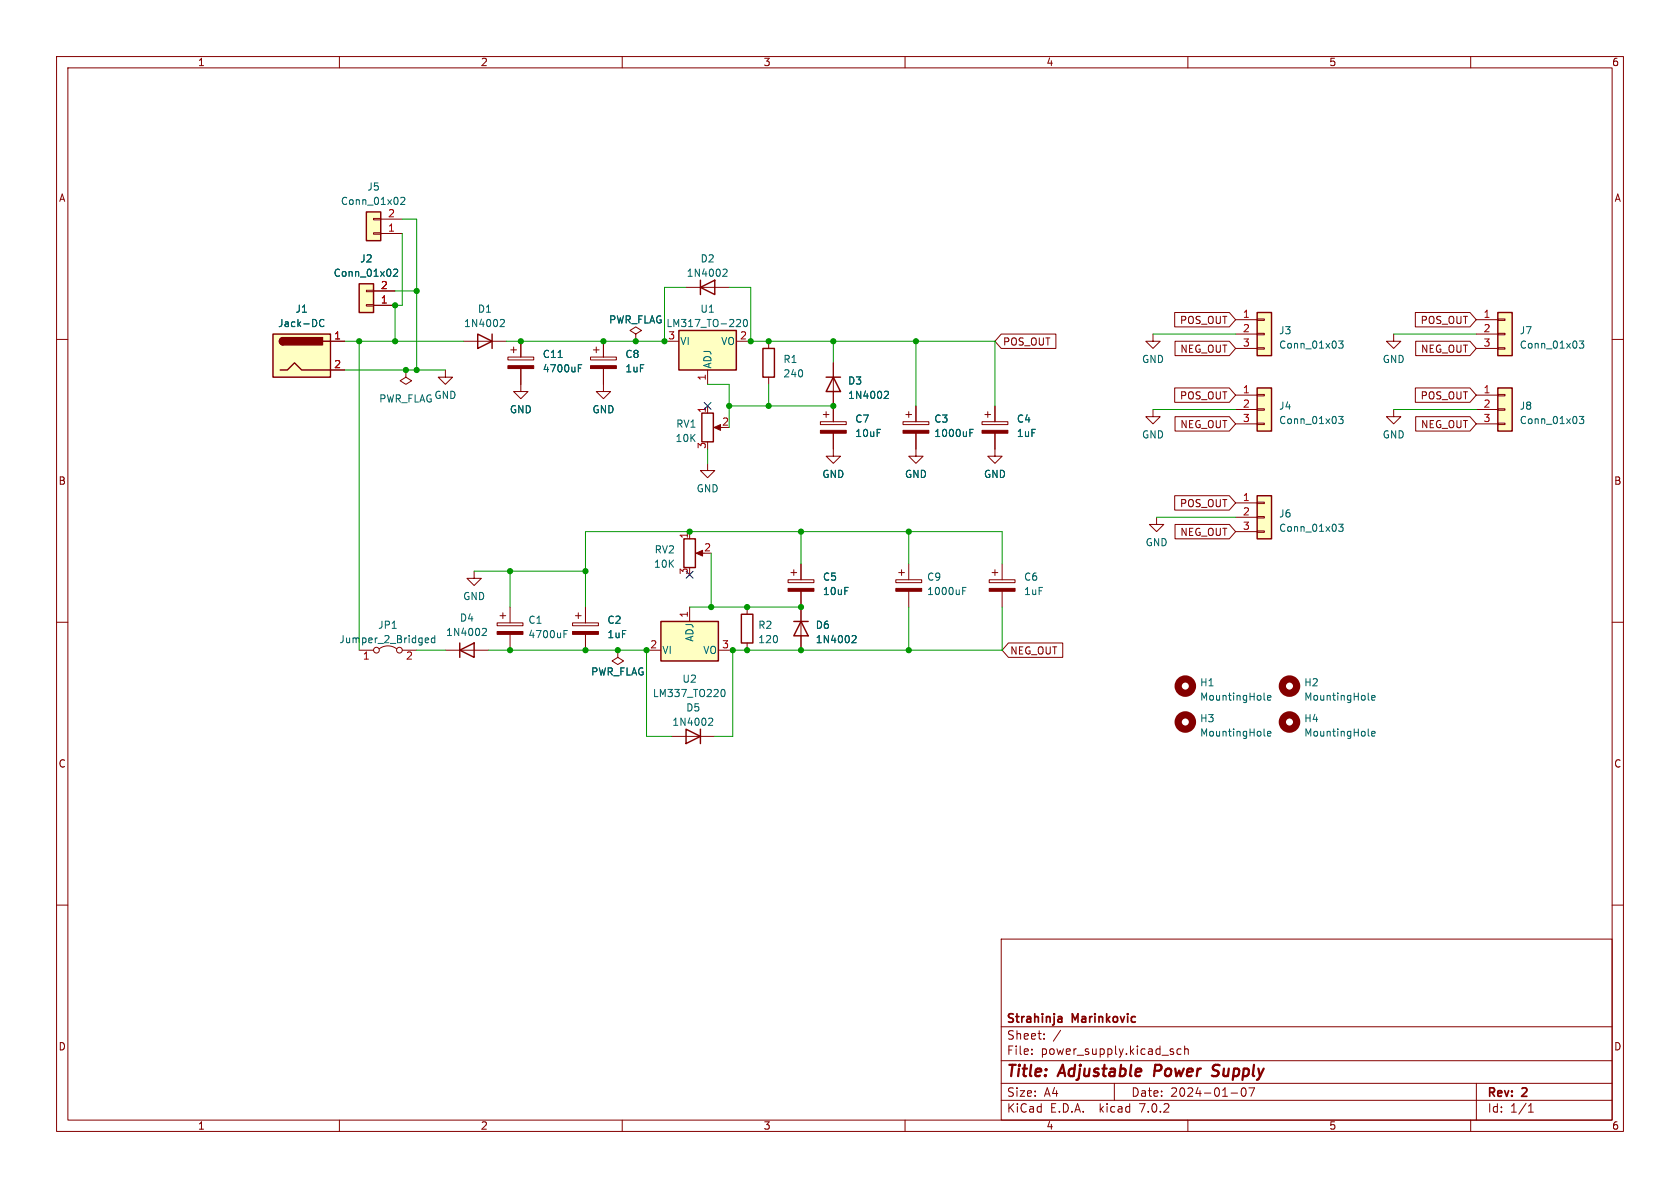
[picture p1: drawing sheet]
<svg xmlns="http://www.w3.org/2000/svg" width="297mm" height="210mm" viewBox="0 0 297 210" stroke-linecap="round" stroke-linejoin="round" font-family="sans-serif">
<g fill="none" stroke="#840000" stroke-width=".18">
<path d="M10 10h277v190h-277zM12 12h273v186h-273zM60 10v2M110 10v2M160 10v2M210 10v2M260 10v2M66 38.6h1.3v.3h-1.3zM67.3 38.7h3.8M10 60h2M64.8 51.3h1.2v.3h-1.2zM64.8 53.8h1.2v.3h-1.2z"/>
<path d="M66 41.1h1.3v.3h-1.3zM66 54h3.8M66 51.4h3.8M67.3 41.3h3.8M112.4 59.1l1-.7-1-.6-1 .6 1 .7v1.2M121.3 50.8h7.6M177 59.1h9.7v2.5h-9.7l-1.1-1.3zM203.8 59.1v1.2h1.3l-1.3 1.3-1.2-1.3h1.2M207.7 55.2h9.6l1.1 1.3-1.1 1.3h-9.6zM218.4 56.5h3.8M218.4 59.1h3.8M222.2 58.9h1.3v.3h-1.3z"/>
<path d="M222.2 56.4h1.3v.2h-1.3zM246.4 59.1v1.2h1.2l-1.2 1.3-1.3-1.3h1.3M250.2 55.2h9.7l1.1 1.3-1.1 1.3h-9.7zM261 56.5h3.8M261 59.1h3.8M264.8 58.9h1.3v.3h-1.3zM264.8 56.4h1.3v.2h-1.3zM285 60h2M58.4 60.3h2.6M58.4 65.4h2.6M71.8 65.4v1.3l1 .6-1 .6-1.1-.6 1.1-.6M71.8 65.4h.1"/>
<path d="M78.7 65.4v1.3h1.3l-1.3 1.2-1.2-1.2h1.2M81.9 60.3h7.6M89.8 63.1h4.6v.5h-4.6zM90.3 61.8h1M90.8 61.3v1.1M92.1 65.2v4h1.2l-1.2 1.3-1.3-1.3h1.3M92.1 60.3v2.8M104.4 63.1h4.6v.5h-4.6zM104.9 61.8h1M105.4 61.3v1.1M106.7 65.2v4h1.2l-1.2 1.3-1.3-1.3h1.3M106.7 60.3v2.8"/>
<path d="M112.4 60.3h.1M117.5 60.3h2.5M125.1 65.4v2.5M125.1 71.8v1.2M126.6 75.6h1M130.2 60.3h2.5M135.9 60.3v1.3M135.9 66.7v1.2M145 74.5h4.6v.6h-4.6zM145.5 73.3h1.1M146 72.8v1M147.3 76.6v4h1.3l-1.3 1.3-1.3-1.3h1.3"/>
<path d="M147.3 64.1v10.4M159.6 74.5h4.6v.6h-4.6zM160.1 73.3h1.1M160.7 72.8v1M161.9 76.6v4h1.3l-1.3 1.3-1.2-1.3h1.2M161.9 71.8v2.7M173.6 74.5h4.6v.6h-4.6zM174.1 73.3h1M174.6 72.8v1M175.9 76.6v4h1.3l-1.3 1.3-1.3-1.3h1.3M175.9 71.8v2.7M203.8 72.4v1.3h1.3l-1.3 1.2-1.2-1.2h1.2"/>
<path d="M207.7 68.6h9.6l1.1 1.3-1.1 1.2h-9.6zM207.7 73.7h9.6l1.1 1.2-1.1 1.3h-9.6zM207.7 60.3h9.6l1.1 1.3-1.1 1.3h-9.6zM218.4 61.6h3.8M218.4 69.9h3.8M218.4 72.4h3.8M218.4 74.9h3.8M222.2 74.8h1.3v.3h-1.3zM222.2 72.3h1.3v.2h-1.3zM222.2 69.7h1.3v.3h-1.3zM222.2 61.5h1.3v.2h-1.3zM246.4 72.4v1.3h1.2l-1.2 1.2-1.3-1.2h1.3"/>
<path d="M250.2 68.6h9.7l1.1 1.3-1.1 1.2h-9.7zM250.3 73.7h9.6l1.1 1.2-1.1 1.3h-9.6zM250.3 60.3h9.6l1.1 1.3-1.1 1.3h-9.6zM261 61.6h3.8M261 69.9h3.8M261 72.4h3.8M261 74.9h3.8M264.8 61.5h1.3v.2h-1.3zM264.8 74.8h1.3v.3h-1.3zM264.8 72.3h1.3v.2h-1.3zM264.8 69.7h1.3v.3h-1.3zM121.9 94v1.3"/>
<path d="M123.4 97.8h1.1M125.1 81.9v1.3h1.3l-1.3 1.3-1.3-1.3h1.3M141.6 99.7v2.8M160.7 99.7v2.8M177.2 99.7v2.8M204.5 91.4v1.3h1.2l-1.2 1.3-1.3-1.3h1.3M207.7 87.6h9.6l1.1 1.3-1.1 1.3h-9.6zM207.7 92.7h9.6l1.1 1.3-1.1 1.3h-9.6zM218.4 88.9h3.8M218.4 91.4h3.8M218.4 94h3.8M222.2 93.9h1.3v.2h-1.3z"/>
<path d="M222.2 91.3h1.3v.3h-1.3zM222.2 88.8h1.3v.2h-1.3zM10 110h2M63.5 114.9h2.5M67.1 114.7a2.54 2.54 0 0 1 3 0M71.1 114.9h2.6M78.7 114.9h7.7M83.8 101v1.2h1.3l-1.3 1.3-1.3-1.3h1.3M87.9 110.1h4.6v.5h-4.6zM88.4 108.8h1M88.9 108.3v1M90.2 107.3v2.8"/>
<path d="M90.2 112.1v2.8M101.2 110.1h4.6v.5h-4.6zM101.7 108.8h1M102.2 108.3v1M103.5 107.3v2.8M103.5 112.1v2.8M109.2 114.9v1.3l1 .6-1 .7-1-.7 1-.6M109.2 114.9h.1M114.3 114.9h2.5M121.9 107.3v2.6M127 114.9h2.5M132.1 107.3v1.3"/>
<path d="M132.1 113.7v1.2M139.3 102.5h4.6v.5h-4.6zM139.8 101.2h1M140.3 100.7v1M141.6 104.5v10.4M158.4 102.5h4.5v.5h-4.5zM158.9 101.2h1M159.4 100.7v1M160.7 104.5v2.8M174.9 102.5h4.6v.5h-4.6zM175.4 101.2h1M175.9 100.7v1"/>
<path d="M177.2 104.5v2.8M178.3 113.7h9.6v2.5h-9.6l-1.1-1.3zM285 110h2M118.7 130.2h7.7M10 160h2M285 160h2M177 166h108v32h-108zM60 198v2M110 198v2M160 198v2M177 194.5h108M177 191.5h108"/>
<path d="M177 187.5h108M177 181.5h108M182.4 186.3v.1M182.4 185.5v.1M184.6 183.6v.1M184.6 182.8v.1M197 191.5v3M207.3 185.9l.2 .2-.2 .3M207.3 185.4l.1 .1M208.8 185.5l-.4-.1-.3 .3v.4l.1 .2h.6M209.4 185.5l.2-.1 .4 .1 .1 .9M209.4 184.9v1.5"/>
<path d="M210 198v2M217.6 193.2h1.2M219.6 192.4a1 1 0 0 0 .2 1.4 .81 .81 0 0 0 .6-.6 .81 .81 0 0 0-.3-.8M221.8 192.3l-.7 1.5M260 198v2M261 191.5v6.5M270.2 196.6h.9M270.2 195.5l.4-.4v1.5"/>
<circle cx="66.5" cy="114.9" r=".51"/>
<circle cx="70.6" cy="114.9" r=".51"/>
</g>
<path d="M214.2 190.1l.8 .1M215.3 188.2l-.6 .1a.46 .46 0 0 0-.3 .5 .46 .46 0 0 0 .3 .4l.4 .1" fill="none" stroke="#840000" stroke-width=".4"/>
<path d="M187.5 179.7l.2 .2v.8M187.7 180.6l-.1 .1M187.7 180.1h-.1" fill="none" stroke="#840000" stroke-width=".3"/>
<g fill="#840000" stroke="#840000" stroke-width=".18">
<path d="M87.9 111.6h4.6v.5h-4.6z"/>
<path d="M104.4 64.6h4.6v.6h-4.6z"/>
<path d="M123.1 97.8l1.1-.5v1z"/>
<path d="M89.8 64.6h4.6v.6h-4.6z"/>
<path d="M139.3 104h4.6v.5h-4.6z"/>
<path d="M145 76.1h4.6v.5h-4.6z"/>
<path d="M126.2 75.6l1.2-.5v1z"/>
<path d="M101.2 111.6h4.6v.5h-4.6z"/>
<path d="M174.9 104h4.6v.5h-4.6z"/>
<path d="M173.6 76.1h4.6v.5h-4.6z"/>
<path d="M159.6 76.1h4.6v.5h-4.6z"/>
<path d="M158.4 104h4.5v.5h-4.5z"/>
</g>
<g fill="none" stroke="#006464" stroke-width=".18">
<path d="M70.8 35l.5-.1 .3 .3-.8 .9h.8M57.3 56.6a.6 .6 0 0 0-.9 .4 .6 .6 0 0 0 .6 .7l.3-.1M69.6 47.7l.5-.1 .2 .3-.8 .9h.8M88.6 56.5h.5l.1 .3-.8 .9h.8M128 47.6h.4l.1 .3-.7 .9h.7M130.4 56.5h.4l.1 .3-.8 .9h.8M131.5 56.6l.2-.1a.68 .68 0 0 1 .5 .6 .68 .68 0 0 1-.5 .6l-.2-.1-.1-.3zM102.2 65.1h.5M102.2 64.5h.7M156.5 69.2h.4l.2 .3-.8 .9h.8M171.5 76.5h.4M171.5 75.9h.6"/>
<path d="M236.7 60.3h.7l-.4 .5 .4 .1v.5l-.2 .1-.5-.1M236.7 73.6h.7l-.4 .5 .4 .1v.6l-.2 .1-.5-.1M279.2 60.3h.8l-.4 .5 .3 .1v.5l-.2 .1-.5-.1M279.2 73.6h.8l-.4 .5 .3 .1v.6l-.2 .1-.5-.1M236.7 92.7h.7l-.4 .4 .4 .2v.5l-.2 .1-.5-.1M75.4 112.8h.3l.1 .3-.6 .1M75.7 113.6h-.3M76.9 112.8h-.4l-.2 .2 .1 .6h.5M76.9 112.3v1.3M85.5 111.1h.4l.1 .3-.8 .9h.8M99.7 112.1h.4M99.7 111.5h.6"/>
<path d="M150.8 112.3l.4 .1 .2 .3-.8 .9h.8M170.2 104.4h.4M170.2 103.8h.6M125.5 127h.4l.1 .3-.8 .9h.8M127.6 121.9h.2a.68 .68 0 0 1 .4 .6 .68 .68 0 0 1-.4 .6h-.2M223.5 123.7l.2 .1M223.5 130.1h.2M224.1 123.4l.6-.2-.1-.2-.3-.1-.2 .2v.6h.5M224.1 129.7l.6-.1-.1-.3h-.3l-.2 .2v.6h.5M241.9 123.7l.2 .1M241.9 130.1h.2M242.5 123.4l.6-.2-.1-.2-.3-.1-.2 .2 .1 .6h.4"/>
<path d="M242.5 129.7l.6-.1-.1-.3h-.3l-.2 .2 .1 .6h.4"/>
</g>
<g fill="none" stroke="#840000" stroke-width=".25">
<path d="M64.8 37.5h2.5v5h-2.5zM48.3 59.1h10.1v7.6h-10.1zM50 59.7a.64 .64 0 0 0-.6 .6 .64 .64 0 0 0 .6 .7M63.5 50.2h2.5v5h-2.5zM84.5 59.1l2.5 1.2-2.5 1.3zM87 59.1v2.5M120 58.4h10.2v7h-10.2zM123.8 50.8l2.6-1.3v2.6zM123.8 49.5v2.6M222.2 55.2h2.6v7.7h-2.6zM264.8 55.2h2.5v7.7h-2.5zM49.5 65.4h1.3l1.3-1.3 1.2 1.3h5.1"/>
<path d="M57.1 60.3h1.3M124.1 73h2v5.1h-2zM134.9 61.6h2v5.1h-2zM146 66.7h2.6M147.3 66.7l1.3 2.5h-2.6zM222.2 68.6h2.6v7.6h-2.6zM264.8 68.6h2.5v7.6h-2.5zM120.9 95.3h2v5h-2zM222.2 87.6h2.6v7.7h-2.6zM81.3 114.9l2.5-1.2v2.5zM81.3 113.7v2.5M116.8 109.9h10.2v6.9h-10.2z"/>
<path d="M131.1 108.6h2v5.1h-2zM140.3 109.9h2.6M141.6 109.9l1.3 2.5h-2.6zM121.3 128.9l2.5 1.3-2.5 1.2zM123.8 128.9v2.5"/>
</g>
<g fill="#ffffc2" stroke="#ffffc2" stroke-width=".18">
<path d="M120 58.4h10.2v7h-10.2z"/>
<path d="M48.3 59.1h10.1v7.6h-10.1z"/>
<path d="M63.5 50.2h2.5v5h-2.5z"/>
<path d="M64.8 37.5h2.5v5h-2.5z"/>
<path d="M116.8 109.9h10.2v6.9h-10.2z"/>
<path d="M264.8 55.2h2.5v7.7h-2.5z"/>
<path d="M264.8 68.6h2.5v7.6h-2.5z"/>
<path d="M222.2 68.6h2.6v7.6h-2.6z"/>
<path d="M222.2 55.2h2.6v7.7h-2.6z"/>
<path d="M222.2 87.6h2.6v7.7h-2.6z"/>
</g>
<g fill="#840000" stroke="#840000" stroke-width=".25">
<path d="M49.6 59.9l.4-.2v1.3a.64 .64 0 0 1-.5-.4 .64 .64 0 0 1 .1-.7z"/>
<path d="M50 59.7h7v1.3h-7z"/>
</g>
<g fill="none" stroke="#840000" stroke-width="1.3">
<circle cx="209.5" cy="121.3" r="1.27"/>
<circle cx="209.5" cy="127.6" r="1.27"/>
<circle cx="228" cy="121.3" r="1.27"/>
<circle cx="228" cy="127.6" r="1.27"/>
</g>
<g fill="none" stroke="#009600" stroke-width=".18">
<path d="M71.1 38.7h2.6v26.7M69.8 51.4h3.9M71.1 41.3v12.7h-1.3v6.3M121.3 50.8h-3.8v9.5h-28M128.9 50.8h3.8v9.5h43.2v11.5M203.8 59.1h14.6M246.4 59.1h14.6M61 60.3h20.9M61 65.4h17.7M63.5 60.3v54.6M125.1 67.9h3.8v7.7M125.1 79.4v2.5"/>
<path d="M128.9 71.8h18.4M135.9 67.9v3.9M147.3 60.3v3.8M161.9 60.3v11.5M203.8 72.4h14.6M246.4 72.4h14.6M125.7 97.8v9.5M141.6 94v5.7M160.7 94v5.7M177.2 99.7v-5.7h-73.7v13.3M204.5 91.4h13.9M73.7 114.9h5"/>
<path d="M83.8 101h19.7M86.4 114.9h27.9v15.3h4.4M90.2 101v6.3M121.9 107.3h19.7M160.7 107.3v7.6M177.2 107.3v7.6h-47.7v15.3h-3.1"/>
</g>
<path d="M124.5 71.1l1.2 1.3M125.7 71.1l-1.2 1.3M121.3 101l1.2 1.2M122.5 101l-1.2 1.2" fill="none" stroke="#000084" stroke-width=".18"/>
<g fill="#009600" stroke="#009600" stroke-width=".18">
<circle cx="121.9" cy="94" r=".46"/>
<circle cx="125.7" cy="107.3" r=".46"/>
<circle cx="132.1" cy="107.3" r=".46"/>
<circle cx="132.1" cy="114.9" r=".46"/>
<circle cx="128.9" cy="71.8" r=".46"/>
<circle cx="132.7" cy="60.3" r=".46"/>
<circle cx="135.9" cy="71.8" r=".46"/>
<circle cx="141.6" cy="107.3" r=".46"/>
<circle cx="141.6" cy="94" r=".46"/>
<circle cx="141.6" cy="114.9" r=".46"/>
<circle cx="129.5" cy="114.9" r=".46"/>
<circle cx="63.5" cy="60.3" r=".46"/>
<circle cx="109.2" cy="114.9" r=".46"/>
<circle cx="103.5" cy="114.9" r=".46"/>
<circle cx="103.5" cy="101" r=".46"/>
<circle cx="114.3" cy="114.9" r=".46"/>
<circle cx="90.2" cy="101" r=".46"/>
<circle cx="90.2" cy="114.9" r=".46"/>
<circle cx="69.8" cy="60.3" r=".46"/>
<circle cx="106.7" cy="60.3" r=".46"/>
<circle cx="92.1" cy="60.3" r=".46"/>
<circle cx="117.5" cy="60.3" r=".46"/>
<circle cx="112.4" cy="60.3" r=".46"/>
<circle cx="73.7" cy="65.4" r=".46"/>
<circle cx="71.8" cy="65.4" r=".46"/>
<circle cx="69.8" cy="54" r=".46"/>
<circle cx="73.7" cy="51.4" r=".46"/>
<circle cx="147.3" cy="60.3" r=".46"/>
<circle cx="161.9" cy="60.3" r=".46"/>
<circle cx="160.7" cy="114.9" r=".46"/>
<circle cx="160.7" cy="94" r=".46"/>
<circle cx="135.9" cy="60.3" r=".46"/>
<circle cx="147.3" cy="71.8" r=".46"/>
</g>
<g font-size="2.8" fill="#840000">
<text x="178" y="190.8">Title:</text>
<text x="187.4" y="190.8">Adjustable</text>
<text x="204.7" y="190.8">Power</text>
<text x="215.7" y="190.8">Supply</text>
</g>
<g font-size="2.1" fill="#840000">
<text x="178" y="183.9">Sheet:</text>
<text x="178" y="181.1">Strahinja</text>
<text x="186.2" y="183.9">/</text>
<text x="189.7" y="181.1">Marinkovic</text>
<text x="178" y="186.6">File:</text>
<text x="184" y="186.6">power_supply.kicad_sch</text>
<text x="178" y="196.8">KiCad</text>
<text x="178" y="194">Size:</text>
<text x="184.6" y="194">A4</text>
<text x="185.7" y="196.8">E.D.A.</text>
<text x="194.4" y="196.8">kicad</text>
<text x="200" y="194">Date:</text>
<text x="201.5" y="196.8">7.0.2</text>
<text x="206.9" y="194">2024-01-07</text>
<text x="263" y="194.2">Rev:</text>
<text x="263" y="196.8">Id:</text>
<text x="267" y="196.8">1/1</text>
<text x="269.2" y="194.2">2</text>
</g>
<g font-size="1.8" fill="#840000">
<text x="35" y="11.8">1</text>
<text x="85" y="11.8">2</text>
<text x="135" y="11.8">3</text>
<text x="185" y="11.8">4</text>
<text x="235" y="11.8">5</text>
<text x="285" y="11.8">6</text>
<text x="10.4" y="35.8">A</text>
<text x="285.4" y="35.8">A</text>
<text x="208.5" y="57.4">POS_OUT</text>
<text x="251" y="57.4">POS_OUT</text>
<text x="177.3" y="61.2">POS_OUT</text>
<text x="208.5" y="62.5">NEG_OUT</text>
<text x="251.1" y="62.5">NEG_OUT</text>
<text x="208.5" y="70.8">POS_OUT</text>
<text x="251" y="70.8">POS_OUT</text>
<text x="208.5" y="75.8">NEG_OUT</text>
<text x="251.1" y="75.8">NEG_OUT</text>
<text x="10.3" y="85.8">B</text>
<text x="208.5" y="89.8">POS_OUT</text>
<text x="285.3" y="85.8">B</text>
<text x="208.5" y="94.9">NEG_OUT</text>
<text x="178.6" y="115.9">NEG_OUT</text>
<text x="10.3" y="135.8">C</text>
<text x="285.3" y="135.8">C</text>
<text x="10.3" y="185.8">D</text>
<text x="285.3" y="185.8">D</text>
<text x="35" y="199.8">1</text>
<text x="85" y="199.8">2</text>
<text x="135" y="199.8">3</text>
<text x="185" y="199.8">4</text>
<text x="235" y="199.8">5</text>
<text x="285" y="199.8">6</text>
</g>
<g font-size="1.8" fill="#006464">
<text x="64.9" y="33.8">J5</text>
<text x="60.2" y="36.4">Conn_01x02</text>
<text x="63.6" y="46.5">J2</text>
<text x="123.8" y="46.5">D2</text>
<text x="58.9" y="49.1">Conn_01x02</text>
<text x="121.3" y="49.1">1N4002</text>
<text x="49.1" y="58">Jack-DC</text>
<text x="52.2" y="55.4">J1</text>
<text x="82" y="58">1N4002</text>
<text x="84.4" y="55.4">D1</text>
<text x="107.6" y="57.3">PWR_FLAG</text>
<text x="117.7" y="58">LM317_TO-220</text>
<text x="123.8" y="55.4">U1</text>
<text x="226.1" y="59.2">J3</text>
<text x="268.6" y="59.2">J7</text>
<text x="95.9" y="63.4">C11</text>
<text x="95.9" y="66">4700uF</text>
<text x="110.5" y="63.4">C8</text>
<text x="110.5" y="66">1uF</text>
<text x="120.3" y="61.2">VI</text>
<text x="125.9" y="65.2" transform="rotate(-90 125.9 65.2)">ADJ</text>
<text x="127.4" y="61.2">VO</text>
<text x="138.4" y="64.3">R1</text>
<text x="201.8" y="64.3">GND</text>
<text x="226.1" y="61.8">Conn_01x03</text>
<text x="244.4" y="64.3">GND</text>
<text x="268.6" y="61.8">Conn_01x03</text>
<text x="67" y="71.3">PWR_FLAG</text>
<text x="76.7" y="70.7">GND</text>
<text x="138.4" y="66.9">240</text>
<text x="149.9" y="68.1">D3</text>
<text x="149.9" y="70.7">1N4002</text>
<text x="90.1" y="73.2">GND</text>
<text x="104.7" y="73.2">GND</text>
<text x="119.5" y="75.8">RV1</text>
<text x="151.1" y="74.9">C7</text>
<text x="151.1" y="77.4">10uF</text>
<text x="165.1" y="74.9">C3</text>
<text x="165.1" y="77.4">1000uF</text>
<text x="179.7" y="74.9">C4</text>
<text x="179.7" y="77.4">1uF</text>
<text x="201.8" y="77.7">GND</text>
<text x="226.1" y="72.6">J4</text>
<text x="226.1" y="75.1">Conn_01x03</text>
<text x="244.4" y="77.7">GND</text>
<text x="268.6" y="72.6">J8</text>
<text x="268.6" y="75.1">Conn_01x03</text>
<text x="119.4" y="78.3">10K</text>
<text x="123.1" y="87.2">GND</text>
<text x="145.3" y="84.6">GND</text>
<text x="159.9" y="84.6">GND</text>
<text x="173.9" y="84.6">GND</text>
<text x="226.1" y="91.6">J6</text>
<text x="226.1" y="94.2">Conn_01x03</text>
<text x="115.6" y="100.5">10K</text>
<text x="115.7" y="98">RV2</text>
<text x="202.5" y="96.7">GND</text>
<text x="81.8" y="106.2">GND</text>
<text x="145.4" y="102.8">C5</text>
<text x="145.4" y="105.3">10uF</text>
<text x="163.8" y="102.8">C9</text>
<text x="163.8" y="105.3">1000uF</text>
<text x="181" y="102.8">C6</text>
<text x="181" y="105.3">1uF</text>
<text x="59.9" y="113.9">Jumper_2_Bridged</text>
<text x="66.8" y="111.3">JP1</text>
<text x="78.8" y="112.6">1N4002</text>
<text x="81.2" y="110">D4</text>
<text x="93.4" y="110.4">C1</text>
<text x="93.4" y="113">4700uF</text>
<text x="107.3" y="110.4">C2</text>
<text x="107.3" y="113">1uF</text>
<text x="122.7" y="113.6" transform="rotate(-90 122.7 113.6)">ADJ</text>
<text x="134" y="111.3">R2</text>
<text x="134" y="113.9">120</text>
<text x="144.2" y="111.3">D6</text>
<text x="144.2" y="113.9">1N4002</text>
<text x="104.4" y="119.6">PWR_FLAG</text>
<text x="117.1" y="115.8">VI</text>
<text x="124.2" y="115.8">VO</text>
<text x="115.4" y="123.4">LM337_TO220</text>
<text x="120.6" y="120.8">U2</text>
<text x="121.3" y="125.9">D5</text>
<text x="212.1" y="121.5">H1</text>
<text x="212.1" y="124">MountingHole</text>
<text x="230.5" y="121.5">H2</text>
<text x="230.5" y="124">MountingHole</text>
<text x="118.8" y="128.5">1N4002</text>
<text x="212.1" y="127.8">H3</text>
<text x="212.1" y="130.4">MountingHole</text>
<text x="230.5" y="127.8">H4</text>
<text x="230.5" y="130.4">MountingHole</text>
</g>
<g font-size="1.8" fill="#a90000">
<text x="68.5" y="41">1</text>
<text x="68.5" y="38.5">2</text>
<text x="67.3" y="53.7">1</text>
<text x="67.3" y="51.2">2</text>
<text x="219.7" y="56.3">1</text>
<text x="219.7" y="58.8">2</text>
<text x="262.2" y="56.3">1</text>
<text x="262.2" y="58.8">2</text>
<text x="59" y="60.1">1</text>
<text x="59" y="65.2">2</text>
<text x="118.1" y="60.1">3</text>
<text x="130.8" y="60.1">2</text>
<text x="219.7" y="61.3">3</text>
<text x="262.2" y="61.3">3</text>
<text x="124.8" y="67.3" transform="rotate(-90 124.8 67.3)">1</text>
<text x="219.7" y="69.6">1</text>
<text x="262.2" y="69.6">1</text>
<text x="124.8" y="73.1" transform="rotate(-90 124.8 73.1)">1</text>
<text x="127.6" y="75.3">2</text>
<text x="219.7" y="72.1">2</text>
<text x="219.7" y="74.7">3</text>
<text x="262.2" y="72.1">2</text>
<text x="262.2" y="74.7">3</text>
<text x="124.8" y="79.4" transform="rotate(-90 124.8 79.4)">3</text>
<text x="219.7" y="88.6">1</text>
<text x="121.7" y="95.3" transform="rotate(-90 121.7 95.3)">1</text>
<text x="219.7" y="91.2">2</text>
<text x="219.7" y="93.7">3</text>
<text x="121.7" y="101.6" transform="rotate(-90 121.7 101.6)">3</text>
<text x="124.4" y="97.5">2</text>
<text x="121.7" y="109.3" transform="rotate(-90 121.7 109.3)">1</text>
<text x="64.1" y="116.8">1</text>
<text x="71.7" y="116.8">2</text>
<text x="114.9" y="114.7">2</text>
<text x="127.6" y="114.7">3</text>
</g>
</svg>
